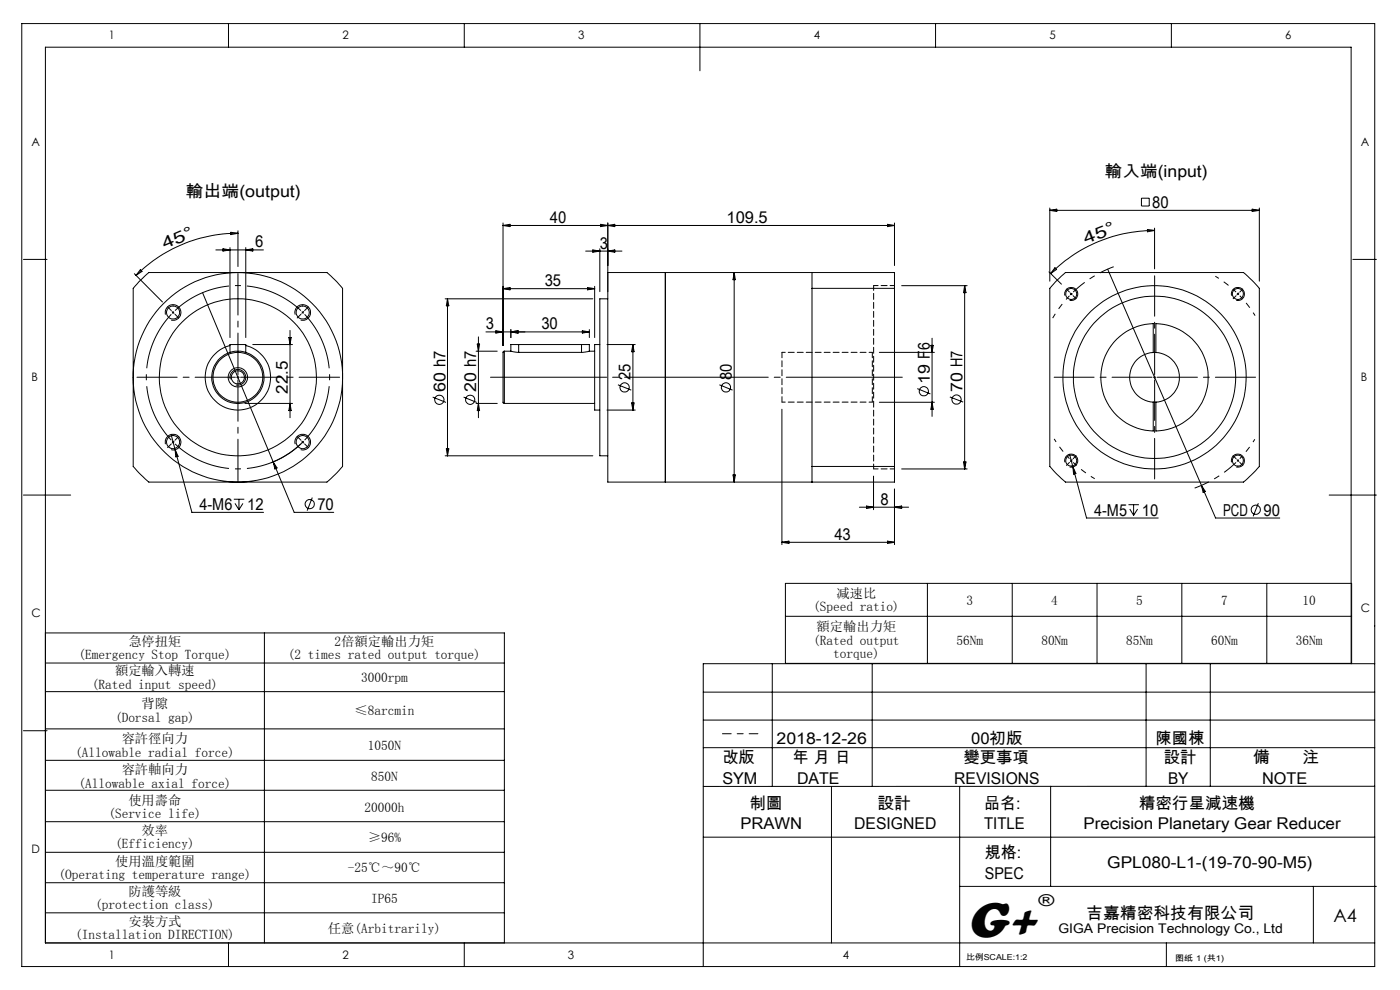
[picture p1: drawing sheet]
<svg xmlns="http://www.w3.org/2000/svg" width="297mm" height="210mm" viewBox="0 0 297 210" stroke-linecap="round" stroke-linejoin="round" font-family="sans-serif">
<g fill="none" stroke="#000" stroke-width=".21">
<path d="M4.6 5h287v200h-287zM48.5 5v5M98.5 5v5M148.5 5v10M198.5 5v5M248.5 5v5M5 55h5M28.5 58.1l6 6M29.4 59.8l2.2-2h37.8l1.7 1.6 1.6 1.8v37.7l-1.2 1.4-2.1 2h-37.8l-1.8-1.6-1.5-1.8v-37.7zM29.8 57.2l.3 .4-1.2 .8zM45.8 53h10.1M47.3 52.8l1.5 .2-1.5 .3z"/>
<path d="M48.8 52.5v19.1M49 49.3l1.5 .2-1.5 .3zM50.5 49.5a30.7 30.7 0 0 0-21.6 8.9M50.5 49v7.5M52.1 52.5v19.1M52.1 53l1.5-.2v.5zM106.7 47.8h83.1M106.7 47.3v26M106.7 47.8l1.5-.2v.5zM124.2 53.3h7.7M125.8 53l1.4 .3-1.4 .2zM127.2 52.8v9.1"/>
<path d="M127.4 47.6l1.5 .2-1.5 .3zM128.9 47.3v14.6M128.9 47.8l1.5-.2v.5zM128.9 53.3l1.5-.3v.5zM141.1 57.8v44.5zM155.8 57.8v44.5M155.8 57.8l.2 1.5h-.5zM172.3 57.8v3.4M188.3 47.6l1.5 .2-1.5 .3zM189.8 47.3v9M222.5 57.7l2.7 2.6M222.7 44.1v15.5"/>
<path d="M222.7 44.6h44.5M222.7 44.6l1.5-.2v.5zM223.8 56.8l.4 .3-1.3 .9zM223.9 59.8l2.1-2h37.8l.9 .8 2.5 2.6v37.7l-.8 .9-2.6 2.5h-37.8l-.9-.8-2.4-2.6v-37.7zM235 57.1l22.9 52.8h13.6M242.1 42h1.7v1.7h-1.7zM243.4 48.7l1.5 .2-1.5 .3zM244.9 48.9a31.1 31.1 0 0 0-22 9.1M244.9 48.4v8.6M265.6 44.4l1.6 .2-1.6 .3zM267.2 44.1v15.5M287 55h5"/>
<path d="M35.1 66.7a1.67 1.67 0 0 1 1.4-2.1 1.67 1.67 0 0 1 1.9 1.8 1.67 1.67 0 0 1-2.1 1.5M36.5 66.1l.2 .2M36.7 66.3l-.2 .2M36.7 66.3l.2 .2M36.9 66.1l-.2 .2M43 62.1l19.4 46.6h8.4M48.8 74.7v-1.6h3.3v1.6M48.8 73.3a6.9 6.9 0 0 0-4 10.7 6.9 6.9 0 0 0 11.4 0 6.9 6.9 0 0 0-4.1-10.7M53.6 73.1h8.5M61.3 71.6h.5l-.3 1.5zM61.5 70.1v18.5M62.6 66.7a1.67 1.67 0 0 1 1.5-2.1 1.67 1.67 0 0 1 1.8 1.8 1.67 1.67 0 0 1-2.1 1.5"/>
<path d="M94.4 63.4h31.4M94.9 63.4v33.3M94.9 63.4l.3 1.5h-.5zM101 74.5h4.5M101.2 73h.5l-.2 1.5zM101.5 71.5v17.1M103.1 70.4h21.9M105.2 70.2l1.5 .2-1.5 .3zM106.7 61.2l1.5-.2v.5zM106.7 61.2h19.5M107 74.5l-.3 .1v10.8l.3 .2M107 74.5v11.1"/>
<path d="M107 74.5h1.4M108.4 74.5l1.6 .2M108.4 69.9v1.7M108.4 70.4l1.5-.2v.5zM110 73.1h-1.6v1.4M110 73.1h13.4M110 74.7h13.4M110 73.1v1.6M123.4 73.1h1.6v1.4M123.4 73.1v1.6M123.5 70.2l1.5 .2-1.5 .3zM124.6 61l1.6 .2-1.6 .3z"/>
<path d="M125 74.5l-1.6 .2M125 74.5h1.2M125 69.9v1.7M126.2 60.7v10.9M127.2 73.1h-1v13.9h1M128.8 73.1h6M128.9 63.4h-1.7v33.3h1.7M134.3 73.1v13.9M134.3 73.1l.2 1.5h-.5zM172.3 61.2h17.5M172.3 61.2v37.7M186.5 74.7h11.7"/>
<path d="M189.8 61.2v-3.4h-60.9v44.5h60.9v-3.4M189.8 61.2v37.7M191.3 60.6h13.9M197.5 73.3h.5l-.3 1.4zM197.7 71.7v16.6M204.6 60.6v38.9M204.6 60.6l.3 1.5h-.5zM225.9 62.7a1.39 1.39 0 0 1 1.2-1.7 1.39 1.39 0 0 1 1.6 1.5 1.39 1.39 0 0 1-1.8 1.2M227 62.2l.4 .3M227.4 62.2l-.4 .4M244.7 74.8a5.3 5.3 0 0 0-5.1 5.2 5.3 5.3 0 0 0 5.1 5.3M244.7 74.8v-6.2a11.4 11.4 0 0 0-11.2 11.4 11.4 11.4 0 0 0 11.2 11.4v-6.1"/>
<path d="M244.7 74.8h.5M245.2 74.8a5.3 5.3 0 0 1 5 5.2 5.3 5.3 0 0 1-5 5.3M245.2 74.8v-6.2a11.4 11.4 0 0 1 11.1 11.4 11.4 11.4 0 0 1-11.1 11.4v-6.1M261.3 62.7a1.39 1.39 0 0 1 1.2-1.7 1.39 1.39 0 0 1 1.5 1.5 1.39 1.39 0 0 1-1.7 1.2M35.1 94.2a1.65 1.65 0 0 1 1.4-2.1 1.65 1.65 0 0 1 1.8 1.8 1.65 1.65 0 0 1-2 1.5M36.3 92.2l.8 3.2M37.1 95.4l3.6 13.3h15.2M37.1 95.4l.7 1.4-.5 .1zM48.9 80.5a1.67 1.67 0 0 1 1.5-2.1 1.67 1.67 0 0 1 1.7 1.8 1.67 1.67 0 0 1-2.1 1.5M50.3 85.6h.2M52 85.6h10.1M58 98l.8 1.3-.5 .2z"/>
<path d="M61.5 85.6l.3 1.5h-.5zM62.6 94.2a1.66 1.66 0 0 1 1.5-2.1 1.66 1.66 0 0 1 1.8 1.8 1.66 1.66 0 0 1-2.1 1.5M64.3 93.7a18.9 18.9 0 0 1-6.8 4.5M91.8 84.2l2.8 1.2M94.4 96.7h31.4M94.7 95.2h.5l-.3 1.5zM98.4 84.2l2.7 1.2M101 85.6h4.5M101.5 85.6l.2 1.5h-.5zM107 85.6h19.2M128.8 87h6M131.1 81.6l2.8 1.2"/>
<path d="M134 85.5h.5l-.2 1.5zM152.6 81.6l2.8 1.2M165.9 86.8v28.7M172.3 98.9v3.4M172.3 98.9h17.5M186.5 85.3h11.7M191.3 99.5h13.9M194.6 82.4l2.8 1.2M197.7 85.3l.3 1.5h-.5zM201.5 84.2l2.8 1.1M204.4 98h.5l-.3 1.5zM225.9 98.1a1.38 1.38 0 0 1 1.2-1.8 1.38 1.38 0 0 1 1.5 1.5 1.38 1.38 0 0 1-1.7 1.3"/>
<path d="M226.9 96.4l.7 2.7M227.6 99.1l2.9 10.8h15.2M227.6 99.1l.6 1.3-.4 .2zM244.7 85.3h.5M261.3 98.1a1.38 1.38 0 0 1 1.2-1.8 1.38 1.38 0 0 1 1.5 1.5 1.38 1.38 0 0 1-1.7 1.3M5 105h10M49.6 105.9h2.2M49.8 106.8l.9 1.3M50.7 105.9v2.2M51.5 106.8l-.8 1.3M66.3 105.5l-1.1 2.8M155.5 100.7h.5l-.2 1.6z"/>
<path d="M165.9 115h23.9M165.9 115l1.5-.2v.5zM182.3 107.6h10.5M183.8 107.3l1.5 .3-1.5 .3zM185.3 101v7.1M188.3 114.8l1.5 .2-1.5 .3zM189.8 107.6l1.5-.3v.6zM189.8 103.7v11.8M239.4 107.1h2.2M239.7 108l.8 1.3M240.5 107.1v2.2M241.3 108l-.8 1.3"/>
<path d="M254.9 103l.8 1.2-.5 .2zM266.9 106.7l-1 2.8M282 105h10M9.6 134.3h97.4v65.7M56.1 134.3v65.7M166.6 123.7h120.1v17h-120.1zM166.6 130.7h120.1M196.7 123.7v17M214.7 123.7v17M232.7 123.7v17M250.7 123.7v17M268.7 123.7v17"/>
<path d="M5 155h5M9.6 140.6h97.4M9.6 146.7h97.4M9.6 154.6h97.4M149.2 152.7h142.4M149.2 146.8h142.4M149.2 158.6h142.4M163.8 140.8v26M185 140.8v26M243.1 140.8v26M256.8 140.8v26M286.6 140.8v-130.8h-277v190h282"/>
<path d="M291.6 140.8h-142.4v64.2M9.6 161.3h97.4M9.6 167.6h97.4M9.6 174.3h97.4M149.2 177.6h142.4M176.4 166.8v33.2M203.6 166.8v38.2M222.9 166.8v21.2M291.6 166.8h-142.4M9.6 180.8h97.4M9.6 187.2h97.4M9.6 193.6h97.4"/>
<path d="M203.6 188h88.4M278.6 188v12M48.5 200v5M98.5 200v5M247.4 200v5"/>
<circle cx="36.7" cy="66.3" r="1.38"/>
<circle cx="64.2" cy="66.3" r="1.38"/>
<circle cx="227.2" cy="62.4" r="1.17"/>
<circle cx="262.6" cy="62.3" r="1.18"/>
<circle cx="36.7" cy="93.8" r="1.39"/>
<circle cx="50.5" cy="80" r="22.2"/>
<circle cx="50.5" cy="80" r="5.3"/>
<circle cx="50.5" cy="80" r="1.4"/>
<circle cx="50.5" cy="80.1" r="5.6"/>
<circle cx="50.5" cy="80" r="2.05"/>
<circle cx="50.5" cy="80" r="16.7"/>
<circle cx="64.2" cy="93.8" r="1.39"/>
<circle cx="93.2" cy="84.8" r=".99"/>
<circle cx="99.7" cy="84.8" r=".98"/>
<circle cx="132.5" cy="82.2" r=".99"/>
<circle cx="154" cy="82.2" r=".98"/>
<circle cx="196" cy="83" r=".98"/>
<circle cx="202.9" cy="84.8" r=".99"/>
<circle cx="227.2" cy="97.7" r="1.16"/>
<circle cx="244.9" cy="80" r="19.5"/>
<circle cx="244.9" cy="80" r="17.2"/>
<circle cx="262.6" cy="97.7" r="1.17"/>
<circle cx="65.7" cy="106.9" r=".98"/>
<circle cx="266.4" cy="108.1" r=".98"/>
</g>
<path d="M226.9 62.7a25 25 0 0 0-3.6 4.8" fill="none" stroke="#000" stroke-width=".21" stroke-dasharray="30.5 1.3 1.3 1.3" stroke-dashoffset="29.4" stroke-linecap="butt"/>
<path d="M227.7 62a25 25 0 0 1 8.6-5.4" fill="none" stroke="#000" stroke-width=".21" stroke-dasharray="30.5 1.3 1.3 1.3" stroke-dashoffset="27.3" stroke-linecap="butt"/>
<path d="M64.2 66.3l-.2-.2M64.2 66.3l.2 .2M262.6 62.3l-.2-.2M262.6 62.3l.2 .2M36.7 93.8l.2 .2M36.7 93.8l-.2-.2M64.2 93.8l.2-.2M64.2 93.8l-.2 .2M227.3 97.7l.2 .2M227.3 97.7l-.2-.2M262.6 97.7l.2-.2M262.6 97.7l-.2 .2" fill="none" stroke="#000" stroke-width=".21" stroke-dasharray="30.5 1.3 1.3 1.3" stroke-linecap="butt"/>
<path d="M262.2 62l-2.1-1.8-2.3-1.6" fill="none" stroke="#000" stroke-width=".21" stroke-dasharray="30.5 1.3 1.3 1.3" stroke-dashoffset="29.6" stroke-linecap="butt"/>
<path d="M263 62.7l1.7 2.1 1.6 2.2M226.9 97.3l-1.8-2-1.5-2.2" fill="none" stroke="#000" stroke-width=".21" stroke-dasharray="30.5 1.3 1.3 1.3" stroke-dashoffset="29.7" stroke-linecap="butt"/>
<path d="M263 97.3l1.7-2 1.5-2.1" fill="none" stroke="#000" stroke-width=".21" stroke-dasharray="30.5 1.3 1.3 1.3" stroke-dashoffset="29.8" stroke-linecap="butt"/>
<path d="M262.2 98.1a25 25 0 0 1-8.8 5.4" fill="none" stroke="#000" stroke-width=".21" stroke-dasharray="30.5 1.3 1.3 1.3" stroke-dashoffset="27.2" stroke-linecap="butt"/>
<path d="M227.7 98.1a25 25 0 0 0 4.5 3.5" fill="none" stroke="#000" stroke-width=".21" stroke-dasharray="30.5 1.3 1.3 1.3" stroke-dashoffset="29.5" stroke-linecap="butt"/>
<path d="M36.3 66.7a19.4 19.4 0 0 0 0 26.7M63.8 65.9a19.4 19.4 0 0 0-26.7 0M37.1 94.2a19.4 19.4 0 0 0 26.7 0M64.6 93.4a19.4 19.4 0 0 0 0-26.7" fill="none" stroke="#000" stroke-width=".21" stroke-dasharray="30.5 1.3 1.3 1.3" stroke-dashoffset="17.7" stroke-linecap="butt"/>
<path d="M104.1 80h87.3" fill="none" stroke="#000" stroke-width=".21" stroke-dasharray="30.5 1.3 1.3 1.3" stroke-dashoffset="5.8"/>
<path d="M153.3 155.6h7.5" fill="none" stroke="#000" stroke-width=".21" stroke-dasharray="30.5 1.3 1.3 1.3" stroke-dashoffset="28.6"/>
<path d="M189.8 60.6h-4.5M185.3 99.5h4.5" fill="none" stroke="#000" stroke-width=".21" stroke-dasharray="1.3 .6" stroke-dashoffset=".3"/>
<path d="M185.3 99.5v-38.9" fill="none" stroke="#000" stroke-width=".21" stroke-dasharray="1.3 .6" stroke-dashoffset=".2"/>
<path d="M165.9 85.3v-10.6M185.1 85.3v-10.6" fill="none" stroke="#000" stroke-width=".21" stroke-dasharray="1.3 .6" stroke-dashoffset=".1"/>
<path d="M185.1 74.7h-19.2M165.9 85.3h19.2" fill="none" stroke="#000" stroke-width=".21" stroke-dasharray="1.3 .6" stroke-dashoffset=".6"/>
<g fill="none" stroke="#000" stroke-width=".21" stroke-dasharray="30.5 1.3 1.3 1.3">
<path d="M36.3 65.9l-.7-.8M37.1 66.7l.8 .7M63.8 66.7l-.7 .7M64.2 66.3l.2-.2M64.2 66.3l-.2 .2M64.6 65.9l.8-.8M226.9 61.9l-.7-.6M227.7 62.7l.6 .7M262.2 62.7l-.6 .7M262.6 62.3l.2-.2M262.6 62.3l-.2 .2M263 61.9l.6-.6"/>
<path d="M36.3 94.2l-.7 .7M36.7 93.8l-.2 .2M36.7 93.8l.2-.2M37.1 93.4l.8-.8M50.5 80v-.3M50.5 80h-.3M50.5 80v.3M50.5 80h.3M63.8 93.4l-.7-.8M64.2 93.8l.2 .2M64.2 93.8l-.2-.2M64.6 94.2l.8 .7"/>
<path d="M226.9 98.1l-.7 .6M227.3 97.7l-.2 .2M227.3 97.7l.2-.2M227.7 97.3l.6-.6M244.9 80v-.3M244.9 80h-.2M244.9 80v.3M244.9 80h.3M262.2 97.3l-.6-.6M262.6 97.7l.2 .2M262.6 97.7l-.2-.2M263 98.1l.6 .6"/>
</g>
<path d="M244.9 79.5v-21M49.9 80h-20.8M51 80h21M244.9 80.6v21" fill="none" stroke="#000" stroke-width=".21" stroke-dasharray="30.5 1.3 1.3 1.3" stroke-dashoffset="21.9"/>
<path d="M244.4 80h-20.8M245.5 80h20.9" fill="none" stroke="#000" stroke-width=".21" stroke-dasharray="30.5 1.3 1.3 1.3" stroke-dashoffset="22"/>
<path d="M50.5 79.5v-21.5M50.5 80.6v21.3" fill="none" stroke="#000" stroke-width=".21" stroke-dasharray="30.5 1.3 1.3 1.3" stroke-dashoffset="21.7"/>
<text font-size="11" x="205.1" y="198.7">G+</text>
<text font-size="3.9" x="282.9" y="195.5">A4</text>
<g font-size="3.5">
<text x="39.4" y="41.7">輸出端(output)</text>
<text x="234.4" y="37.5">輸入端(input)</text>
<text x="116.7" y="47.3">40</text>
<text x="154.2" y="47.3">109.5</text>
<text x="244.4" y="44.1">80</text>
<text x="34.9" y="52.9" transform="rotate(-23 34.9 52.9)">4 5 °</text>
<text x="54.1" y="52.5">6</text>
<text x="127.3" y="52.8">3</text>
<text x="230.3" y="51.7" transform="rotate(-21 230.3 51.7)">4 5 °</text>
<text x="115.6" y="60.7">35</text>
<text x="103.1" y="69.9">3</text>
<text x="114.9" y="69.9">30</text>
<text x="61.1" y="83.5" transform="rotate(-90 61.1 83.5)">22.5</text>
<text x="94.5" y="83.2" transform="rotate(-90 94.5 83.2)">60 h7</text>
<text x="101" y="83.2" transform="rotate(-90 101 83.2)">20 h7</text>
<text x="133.8" y="80.6" transform="rotate(-90 133.8 80.6)">25</text>
<text x="155.3" y="80.6" transform="rotate(-90 155.3 80.6)">80</text>
<text x="197.3" y="81.4" transform="rotate(-90 197.3 81.4)">19 F6</text>
<text x="204.2" y="83.1" transform="rotate(-90 204.2 83.1)">70 H7</text>
<text x="186.8" y="107.1">8</text>
<text x="42.3" y="108.2">4-M6</text>
<text x="52.4" y="108.2">12</text>
<text x="67.3" y="108.2">70</text>
<text x="232.1" y="109.4">4-M5</text>
<text x="242.2" y="109.4">10</text>
<text x="259.5" y="109.4">PCD</text>
<text x="268" y="109.4">90</text>
<text x="177" y="114.5">43</text>
<text x="220.3" y="192.2">®</text>
<text x="230.5" y="194.8">吉嘉精密科技有限公司</text>
</g>
<g font-size="3.4">
<text x="153.2" y="161.9">改版</text>
<text x="164.8" y="157.8">2018-12-26</text>
<text x="168.1" y="161.9">年 月 日</text>
<text x="204.4" y="161.9">變更事項</text>
<text x="206" y="157.8">00初版</text>
<text x="245.2" y="157.8">陳國棟</text>
<text x="246.9" y="161.9">設計</text>
<text x="265.8" y="161.9">備</text>
<text x="276.3" y="161.9">注</text>
<text x="153.2" y="166.2">SYM</text>
<text x="169.1" y="166.2">DATE</text>
<text x="202.4" y="166.2">REVISIONS</text>
<text x="247.8" y="166.2">BY</text>
<text x="267.8" y="166.2">NOTE</text>
<text x="159" y="171.6">制圖</text>
<text x="186.1" y="171.6">設計</text>
<text x="208.8" y="171.6">品名:</text>
<text x="241.6" y="171.6">精密行星減速機</text>
<text x="157.1" y="175.9">PRAWN</text>
<text x="181.2" y="175.9">DESIGNED</text>
<text x="208.8" y="175.9">TITLE</text>
<text x="229.8" y="175.9">Precision Planetary Gear Reducer</text>
<text x="208.9" y="182.1">規格:</text>
<text x="234.9" y="184.1">GPL080-L1-(19-70-90-M5)</text>
<text x="208.9" y="186.4">SPEC</text>
</g>
<g font-size="2.8">
<text x="172.5" y="129.6">(Speed ratio)</text>
<text x="177.4" y="126.8">减速比</text>
<text x="205" y="128.2">3</text>
<text x="223" y="128.2">4</text>
<text x="241" y="128.2">5</text>
<text x="259" y="128.2">7</text>
<text x="276.3" y="128.2">10</text>
<text x="27.2" y="137">急停扭矩</text>
<text x="71" y="137">2倍額定輸出力矩</text>
<text x="172.5" y="136.7">(Rated output</text>
<text x="173.2" y="133.9">額定輸出力矩</text>
<text x="202.9" y="136.7">56Nm</text>
<text x="220.9" y="136.7">80Nm</text>
<text x="238.9" y="136.7">85Nm</text>
<text x="256.9" y="136.7">60Nm</text>
<text x="274.9" y="136.7">36Nm</text>
<text x="16.6" y="139.8">(Emergency Stop Torque)</text>
<text x="24.4" y="143.3">額定輸入轉速</text>
<text x="61.1" y="139.8">(2 times rated output torque)</text>
<text x="176.7" y="139.6">torque)</text>
<text x="19.5" y="146.1">(Rated input speed)</text>
<text x="76.6" y="144.7">3000rpm</text>
<text x="24.4" y="153.1">(Dorsal gap)</text>
<text x="30" y="150.2">背隙</text>
<text x="75.2" y="151.7">≤8arcmin</text>
<text x="15.9" y="160.5">(Allowable radial force)</text>
<text x="25.8" y="157.7">容許徑向力</text>
<text x="78" y="159.1">1050N</text>
<text x="16.6" y="167">(Allowable axial force)</text>
<text x="25.8" y="164.2">容許軸向力</text>
<text x="78.7" y="165.6">850N</text>
<text x="23" y="173.6">(Service life)</text>
<text x="27.2" y="170.7">使用壽命</text>
<text x="77.3" y="172.2">20000h</text>
<text x="24.4" y="180">(Efficiency)</text>
<text x="30" y="177.1">效率</text>
<text x="78" y="178.5">≥96%</text>
<text x="24.4" y="183.6">使用溫度範圍</text>
<text x="73.8" y="185">-25℃～90℃</text>
<text x="12.4" y="186.4">(Operating temperature range)</text>
<text x="27.2" y="190">防護等級</text>
<text x="78.7" y="191.4">IP65</text>
<text x="20.2" y="192.9">(protection class)</text>
<text x="27.2" y="196.4">安裝方式</text>
<text x="69.6" y="197.8">任意(Arbitrarily)</text>
<text x="224.5" y="197.8">GIGA Precision Technology Co., Ltd</text>
<text x="16" y="199.2">(Installation DIRECTION)</text>
</g>
<g font-size="2.5">
<text x="23.1" y="8.4">1</text>
<text x="72.7" y="8.4">2</text>
<text x="122.7" y="8.4">3</text>
<text x="172.7" y="8.4">4</text>
<text x="222.7" y="8.4">5</text>
<text x="272.7" y="8.4">6</text>
<text x="6.7" y="30.9">A</text>
<text x="288.7" y="30.9">A</text>
<text x="6.7" y="80.9">B</text>
<text x="288.7" y="80.9">B</text>
<text x="6.7" y="130.9">C</text>
<text x="288.7" y="129.9">C</text>
<text x="6.7" y="180.9">D</text>
<text x="23.1" y="203.4">1</text>
<text x="72.7" y="203.4">2</text>
<text x="120.5" y="203.4">3</text>
<text x="178.8" y="203.4">4</text>
</g>
<g font-size="1.7">
<text x="204.9" y="203.7">比例SCALE:1:2</text>
<text x="249.3" y="203.8">图纸 1 (共1)</text>
</g>
</svg>
